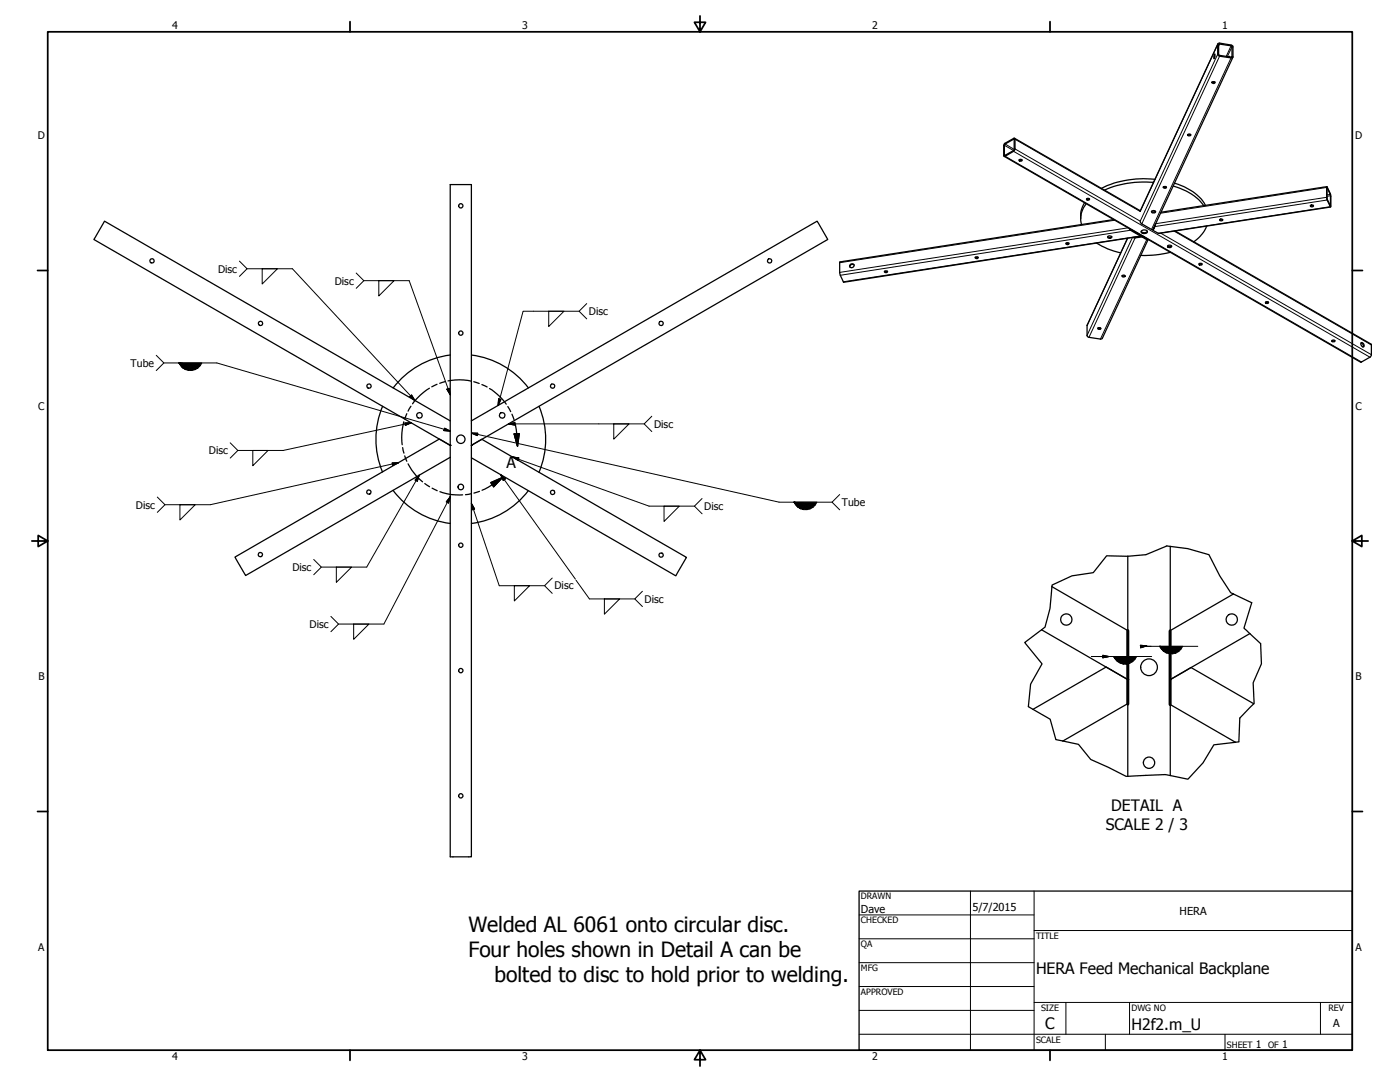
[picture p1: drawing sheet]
<svg xmlns="http://www.w3.org/2000/svg" width="559mm" height="432mm" viewBox="0 0 559 432" stroke-linecap="round" stroke-linejoin="round" font-family="sans-serif">
<!-- layer: Visible (ANSI) -->
<g fill="none" stroke="#000" stroke-width=".51">
<path d="M483.8 32.8h1.1M483.9 32.7a.56 .56 0 0 1 .7-.2 .56 .56 0 0 1 .3 .6 .56 .56 0 0 1-.7 .3 .56 .56 0 0 1-.3-.7zM484.9 21.5v1l-.3 .9-.1-.9zM490.4 22.7l.2-.3 .1 .3M401 57.3l3.7-2.2 .4 .3-.1 4.5-.4 .5-3.8 2-.2-4.5zM401.1 57.6l3.5-2.1 .2 .1-.1 4.3-3.7 2.1zM474 53.8a.61 .61 0 0 1 .7-.3 .61 .61 0 0 1 .5 .6l-.7 .1zM474.1 53.7h1.1M406.8 63.8h1.1M406.8 63.8a.54 .54 0 0 1 .7-.3 .54 .54 0 0 1 .3 .7l-.7 .1zM433.7 79.4h1.1M433.7 79.4a.55 .55 0 0 1 .7-.3 .55 .55 0 0 1 .3 .7l-.7 .1z"/>
<path d="M460.4 72.8a39.9 39.9 0 0 0-19.6 3.1M461 71.6a39 39 0 0 0-21.4 3.6M464.3 74.7a.61 .61 0 0 1 .7-.3 .61 .61 0 0 1 .5 .6l-.7 .1zM464.4 74.6h1.1M468.2 74.2a21.6 21.6 0 0 1 12.3 7.9M468.8 73.1a19.8 19.8 0 0 1 12.3 8.9M529.7 75.1v4.3M41.7 88.3l138 79.7v9.7l-142.2-82.1zM425.5 97l.6 .3 .6-.3M425.5 97a.54 .54 0 0 1 .8-.2 .54 .54 0 0 1 .2 .7h-.9zM432.9 80.9l-1.4 3.4-.1 3M433.6 81.3a9 9 0 0 0-1.9 8.3"/>
<path d="M437.7 97a28.1 28.1 0 0 0 9.6 3.9M442.2 94.4a1.15 1.15 0 0 0 1.5 0M442.2 94.4a.97 .97 0 0 1 1.5 .3 .81 .81 0 0 1-.9 .5 .81 .81 0 0 1-.6-.8zM450.7 91.2l.5 .7 4 2.3 .5-.1M451.1 91.4l4.2 2.5M455.1 88.4l.6 .9 3.9 2.3 .6-.1M455.1 84.2v.1M455.5 92.3a1.63 1.63 0 0 0 2.5 0M455.7 92.1a1.44 1.44 0 0 1 2.3 .5 1.3 1.3 0 0 1-1.4 .7 1.3 1.3 0 0 1-1.1-1zM455.8 94.6l-2.7 .3-.8-.2M455.8 94.2h-.2M457.8 95.3l-2-1.1v.4l1.9 1h.6"/>
<path d="M459.6 84.3a1.15 1.15 0 0 0 1.6 0M459.6 84.4a.87 .87 0 0 1 .9-.4 .87 .87 0 0 1 .7 .7 .99 .99 0 0 1-1.6-.3zM460.2 91.9l2.5 1.3M461.2 89.4l-1 2.5 .9-2.2M466 98.2a1.15 1.15 0 0 0 1.6 0M466.1 98a.9 .9 0 0 1 1.5 .5 .83 .83 0 0 1-.9 .3 .83 .83 0 0 1-.6-.8zM481.6 90.2a14.8 14.8 0 0 1-5.1 6.3M486.9 87.6h1.1M486.9 87.6a.64 .64 0 0 1 .7-.3 .64 .64 0 0 1 .4 .6 .63 .63 0 0 1-.7 .3 .63 .63 0 0 1-.4-.6zM523 82.1a.64 .64 0 0 1 .7-.3 .64 .64 0 0 1 .5 .6l-.6 .2zM523 82h1.2M339.5 105.5a.85 .85 0 0 1 1.1-.1 .85 .85 0 0 1 .2 1.1 .85 .85 0 0 1-1.1 .3l-.6-.6z"/>
<path d="M340.9 105.8a1 1 0 0 0-1.1-.2 1 1 0 0 0-.6 1M353.1 108.3h1.1M353.1 108.3a.64 .64 0 0 1 .6-.3 .64 .64 0 0 1 .5 .6 .61 .61 0 0 1-.7 .3 .61 .61 0 0 1-.4-.6zM389.3 102.7h1.1M389.3 102.6a.6 .6 0 0 1 .7-.2 .6 .6 0 0 1 .4 .6 .59 .59 0 0 1-.7 .2 .59 .59 0 0 1-.4-.6zM447.9 110l.5 .2 .6-.2M447.9 109.9a.57 .57 0 0 1 .8-.2 .57 .57 0 0 1 .2 .7 .57 .57 0 0 1-.7 .2 .57 .57 0 0 1-.3-.7zM467.1 100.7a41.8 41.8 0 0 1-11.8 1.2M478.6 105.3h1.1M478.6 105.3a.68 .68 0 0 1 .7-.3 .68 .68 0 0 1 .5 .6 .66 .66 0 0 1-.7 .3 .66 .66 0 0 1-.5-.6zM438.2 130.9h1.1M438.3 130.9h1a.51 .51 0 0 1-.5 .5 .51 .51 0 0 1-.5-.5z"/>
<path d="M505.1 120.6h1.2M505.1 120.6a.56 .56 0 0 1 .8-.3 .56 .56 0 0 1 .3 .7h-.9zM531.6 135.9h1.2M531.6 135.9a.59 .59 0 0 1 .8-.3 .59 .59 0 0 1 .3 .7h-1zM543.2 136.9a1.24 1.24 0 0 1 .9 1.5M543.3 136.8a.93 .93 0 0 1 1 .5 .93 .93 0 0 1-.2 1.1 1.23 1.23 0 0 1-.8-1.6zM179.7 141.7a33.9 33.9 0 0 0-22.8 13.1M188.2 141.7a33.9 33.9 0 0 1 22.7 13.1M152.7 162.2a33.9 33.9 0 0 0 0 26.1M179.7 168v-94.3h8.5v104M179.7 177.7v4.8M179.7 177.7l-4.3-2.5-81.6 47.1 4.2 7.4 81.7-47.2"/>
<path d="M188.2 168l137.9-79.7 4.3 7.3-142.2 82.1M188.2 177.7l4.1-2.4 81.7 47.1-4.3 7.4-81.5-47.1zM215.2 162.2a33.9 33.9 0 0 1-.1 26.3M156.9 195.7a33.9 33.9 0 0 0 22.8 13.2M179.7 182.5v159.4h8.5v-159.2M210.9 195.8a33.9 33.9 0 0 1-22.7 13.1M467.1 218.1v33.6M450.2 222v29.7l-30.3-17.6M492.3 237l-25.2 14.7v19.5l31.8-18.3M415.7 251.3l34.5 19.9v-19.5M441.5 266.2l-29.2 16.9M443.6 267.4l6.6 3.8v9.6"/>
<path d="M450.2 280.8v29M450.2 280.8l-26 14.9M467.1 281.2v28.3M467.1 281.2l26 15M500.4 280.9l-25-14.5-8.3 4.8v10"/>
<circle cx="183.9" cy="82.1" r=".86"/>
<circle cx="60.7" cy="104.1" r=".86"/>
<circle cx="307.2" cy="104.1" r=".86"/>
<circle cx="104" cy="129.1" r=".86"/>
<circle cx="183.9" cy="132.9" r=".86"/>
<circle cx="263.9" cy="129.1" r=".86"/>
<circle cx="147.3" cy="154.1" r=".86"/>
<circle cx="220.6" cy="154.1" r=".86"/>
<circle cx="167.4" cy="165.8" r="1.11"/>
<circle cx="183.9" cy="175.3" r="1.68"/>
<circle cx="200.4" cy="165.8" r="1.11"/>
<circle cx="147.2" cy="196.4" r=".86"/>
<circle cx="183.9" cy="194.3" r="1.11"/>
<circle cx="220.6" cy="196.5" r=".86"/>
<circle cx="183.9" cy="217.6" r=".86"/>
<circle cx="103.9" cy="221.3" r=".86"/>
<circle cx="263.9" cy="221.5" r=".86"/>
<circle cx="425.6" cy="247.2" r="2.25"/>
<circle cx="491.6" cy="247.2" r="2.25"/>
<circle cx="183.9" cy="267.6" r=".86"/>
<circle cx="458.6" cy="266.3" r="3.3"/>
<circle cx="183.9" cy="317.6" r=".86"/>
<circle cx="458.6" cy="304.4" r="2.25"/>
</g>
<!-- layer: Visible Narrow (ANSI) -->
<g fill="none" stroke="#000" stroke-width=".4">
<path d="M486 17.8l-30.9 66.6-50-28.8M486.8 17.6l-.4 .8M491.4 18.3l-1.9 4.2M491.7 18.7l-1.8 3.8M484.7 32.6l-.1 .4M486 21.7l-30.9 66.6-50-28.9M486.8 22.4l-31.1 66.9M491.4 23.1l-31.8 68.5M491.7 22.5v.2M400.9 58l3.7 2.1M401.2 57.5l3.6 2.1M404.6 55.6l.2 .1"/>
<path d="M475 53.5l-.1 .3M400.9 61.8l.3 .2M401.2 62.4l142.2 82.1M404.6 60.4l142.2 82.2M465.3 74.5l-.2 .3M529.5 74.8l-66.3 10.3M529.5 78.7l-68.2 10.6M529.7 79.8l-68.8 10.6M529.7 74.9v.1M531 77.6l-1.3 .2M531.1 78.1l-1.4 .3M444.9 87.9l-109.7 16.9"/>
<path d="M450.1 95.1l-16.2 34.8M450.2 90.9l-115 17.8M451.2 91.9l-115.8 18M452 94.8l-18.1 39.1M453.1 94.9l-18.4 39.7M455 93.7h.1M455.2 94.2l-118.6 18.3M457.7 95.6l-18.5 39.7M460.3 91.3l.1 .1M460.8 84.1l-.2 .5M463.4 93.1l84 48.4M468.7 92.3l78.7 45.4"/>
<path d="M530.9 82h.2M531 82.5l-68.7 10.6M448.8 109.9l-.1 .3"/>
</g>
<path d="M486.1 17.5l-31 66.7M486.2 17.4l.6-.2 5.2 1.1 .1 4.5-.7 .3-5.1-.9-.3-.4zM486.5 17.6l5.1 .8 .1 4.3-5.2-.7zM492.1 22.8l-31.9 68.7M404.9 55.2l50.3 28.9M400.7 62.4l142.4 82.1 4-2.3 .3-.4-.2-4.5-78.1-45.1M529.6 74.5l1.5 3.2v4.9l-1.5-3.2zM529.6 74.5l-66.2 10.2M529.7 75.1v-.2l1.4 3v4.3l-1.4-2.8M444.5 87.6l-109.3 16.9v4.5l1.5 3.6 118.8-18.4M450 95.1l-16 34.6-.1 4.3 .5 .6 4.8 .7 .8-.3 18.3-39.4M531.1 82.6l-68.4 10.6" fill="none" stroke="#000" stroke-width=".51"/>
<g fill="#000">
<circle cx="456.1" cy="94.3" r=".19"/>
<circle cx="456.4" cy="94.6" r=".19"/>
</g>
<!-- layer: Visible (ANSI) -->
<g fill="#000">
<circle cx="179.7" cy="177.7" r=".25"/>
<circle cx="188.2" cy="177.7" r=".25"/>
<circle cx="450.2" cy="271.2" r=".25"/>
<circle cx="467.1" cy="271.2" r=".25"/>
</g>
<!-- layer: Break Line (ANSI) -->
<path d="M419.9 233.5l8-3.7 8.5-1.3 5.3-6.7a71.4 71.4 0 0 0 15.7-.4l8.3-3.5 8.4 1 8.4 2.5 4.4 8.4 4.3 6.7 8.4 4-3.1 10.2 6.7 6.2 .3 8-3.3 7.6 .4 8.2-5.7 5.9-.4 9.4-10 1.2-4.3 7.2-6 6.6a34.9 34.9 0 0 0-16.8-1.6l-7.9 .4-7.2-3.6-6.9-3.1-4.9-6-9.1-2-2.2-8.1-8.7-5 .9-9 4.5-8.1-6.9-8.5 8.1-6.1a50 50 0 0 0 2.8-16.8z" fill="none" stroke="#000" stroke-width=".51"/>
<!-- layer: Detail Boundary (ANSI) -->
<g fill="none" stroke="#000" stroke-width=".51">
<path d="M171.4 154.9l-3.7 2.8-3 3.5M174.4 153.4l-2.1 1M177.7 152.3l-2.2 .7M178.8 152l4.6-.4 4.6 .5M189.1 152.3l2.2 .7M192.3 153.5l2.1 .9M195.4 155.1l3.7 2.8 3 3.4M160.7 178.6l.5 2.2M161.2 168.3l-.8 4.6 .1 4.6M162.4 165.1l-.9 2.2M164 162.1l-1.1 2M202.7 162.2l1.1 2.1"/>
<path d="M204.3 165.3l.9 2.1M205.2 173.2l2.1-.2-.7 5.1zM205.5 168.5l.6 2.9 .5 6.7M161.5 181.9l.9 2.2M162.9 185.1l2.5 3.9 3.3 3.3M169.5 193l1.9 1.2M172.5 194.8l2 1M175.6 196.2l4.4 1.2 4.7 .1M188 197l-2.2 .4M191.4 196.1l-2.2 .7M195.9 192.6l4.6-2-3.5 3.6zM200.5 190.6a32.1 32.1 0 0 1-8.1 5"/>
</g>
<path d="M205.2 173.2l1.4 4.9zM205.2 173.2l2.1-.2-.7 5.1zM200.5 190.6l-3.5 3.6zM195.9 192.6l4.6-2-3.5 3.6z" fill="#000" stroke="#000" stroke-width=".51"/>
<!-- layer: Border (ANSI) -->
<g fill="none" stroke="#000" stroke-width=".7">
<path d="M19 12.7h520.8v406.4h-520.8zM139.7 8.6v4.1M279.4 6.3v6.4l-2.2-3.8h4.4l-2.2 3.8M419.1 8.6v4.1M15 107.9h4M539.8 107.9h4M12.7 215.9h6.3l-3.8-2.2v4.4l3.8-2.2M539.8 215.9l3.8 2.2v-4.4l-3.8 2.2h6.3M15 323.8h4M539.8 323.8h4M139.7 419.1v4.1M279.4 419.1l2.2 3.8h-4.4l2.2-3.8v6.3"/>
<path d="M419.1 419.1v4.1"/>
</g>
<!-- layer: Title (ANSI) -->
<g fill="none" stroke="#000" stroke-width=".4">
<path d="M387.3 355.6v63.5M412.7 355.6v63.5M342.9 365.1h69.8M342.9 374.6h69.8M412.7 371.3h127.1M342.9 384.2h69.8M342.9 393.7h69.8M342.9 412.7h196.9M342.9 403.2h69.8M412.7 400h127.1M425.4 400v12.7M441.2 412.7v6.4"/>
<path d="M450.8 400v12.7M488.9 412.7v6.4M527 400v12.7"/>
</g>
<path d="M342.9 355.6h196.9v63.5h-196.9z" fill="none" stroke="#000" stroke-width=".51"/>
<!-- layer: Sketch Geometry (ANSI) -->
<path d="M450.2 251.7v29.3M467 251.8v29.4" fill="none" stroke="#000" stroke-width="1.2"/>
<!-- layer: Symbol (ANSI) -->
<g fill="none" stroke="#000" stroke-width=".4">
<path d="M95.6 104.2l3 3.1-3 3M98.6 107.3h18.1l48.9 52.5M104.6 107.3h6.1l-6.1 6zM142.2 109l3 3-3 3.1M145.2 112h18.1l16.4 45.5M151.2 112h6.1l-6.1 6.1zM219 124.2h6.1l-6.1 6.1zM231.1 124.2h-22.3l-10 37.6M234.2 121.2l-3.1 3 3.1 3.1M62.4 141.8l3 3-3 3.1M65.4 144.8h21.2l93.1 27.2M163.6 158.3l.7-.7 1.3 2.2z"/>
<path d="M178.4 155.3l.9-.3 .4 2.5zM199 159.2l1 .2-1.2 2.4zM91.9 176.7l3 3.1-3 3M100.9 179.8h6.1l-6.1 6.1zM161.6 168.8l2.5-.1-2.3 1zM164.1 168.7l-51.1 11.1h-18.1M177.5 170.9l2.2 1.1-2.5-.2zM188.2 172.8l2.5 .1-.2 1zM188.2 172.8l122.8 27.6h21.1M202.9 169.2l2.5-.5v1zM202.9 169.2h54.2M245 169.2h6.1l-6.1 6.1z"/>
<path d="M260.2 166.1l-3.1 3.1 3.1 3M62.8 198.4l3 3-3 3.1M156.5 184.7h2.6l-2.4 1zM159.1 184.7l-75.2 16.7h-18.1M167.3 189.6l-.7 2.4-.9-.4zM167.3 189.6l-20.9 36.7h-18.1M179.7 198.2l-.7 2.5-.9-.4zM179.7 198.2l-26.5 50.8h-18.1M199.8 189.4l1.9 1.7-.8 .7zM199.8 189.4l29.9 41.7M204.6 182.4l2.5 .4-.3 .9zM204.6 182.4l54.5 19.6h18.1"/>
<path d="M280.2 198.9l-3 3.1 3 3M335.2 197.4l-3.1 3 3.1 3.1M71.8 201.4h6.1l-6.1 6.1zM188.2 200.9l1.2 2.2-.9 .4zM188.2 200.9l11.1 32.8h18.1M265 202h6.1l-6.1 6.1zM125.2 223.3l3.1 3-3.1 3.1M134.2 226.3h6.1l-6.1 6.1zM205.3 233.7h6.1l-6.1 6.1zM220.4 230.7l-3 3 3 3.1M229.9 231.6l5.4 7.4h18.1M241.2 239h6.1l-6.1 6.1z"/>
<path d="M256.4 236l-3 3 3 3.1M132.1 246l3 3-3 3.1M141.2 249h6.1l-6.1 6.1zM455.2 257.5l2.5 .2-2.4 .8zM456.9 257.9h21.2M457.7 257.7l-2.5 .3 4.2-.1M438.5 262h21.2M440.2 261.5l2.5 .5-2.5 .5zM440.2 262h-4.6h5.4"/>
</g>
<g fill="#000" stroke="#000" stroke-width=".4">
<path d="M71.4 144.8l1.6 2.1zM71.4 144.8l2.7 2.7-1.1-.6zM71.4 144.8l4 3-1.3-.3zM71.4 144.8l5.2 3h-1.2zM71.4 144.8l6.5 2.7-1.3 .3zM71.4 144.8l7.6 2.1-1.1 .6zM71.4 144.8l8.5 1.1-.9 1zM71.4 144.8h9.2l-.7 1.1zM163.6 158.3l2 1.5zM163.6 158.3l.7-.7 1.3 2.2zM178.4 155.3l1.3 2.2zM178.4 155.3l.9-.3 .4 2.5z"/>
<path d="M199 159.2l-.2 2.6zM199 159.2l1 .2-1.2 2.4zM161.8 169.7l2.3-1zM161.6 168.8l2.5-.1-2.3 1zM177.2 171.8l2.5 .2zM177.5 170.9l2.2 1.1-2.5-.2zM188.2 172.8l2.5 .1zM188.2 172.8l2.5 .1-.2 1zM202.9 169.2l2.5-.5zM202.9 169.2l2.5-.5v1zM156.7 185.7l2.4-1zM156.5 184.7h2.6l-2.4 1z"/>
<path d="M167.3 189.6l-.7 2.4zM167.3 189.6l-.7 2.4-.9-.4zM199.8 189.4l1.9 1.7zM199.8 189.4l1.9 1.7-.8 .7zM204.6 182.4l2.5 .4zM204.6 182.4l2.5 .4-.3 .9zM179.7 198.2l-.7 2.5zM179.7 198.2l-.7 2.5-.9-.4zM188.2 200.9l1.2 2.2zM188.2 200.9l1.2 2.2-.9 .4zM316.9 200.4l1.6 2zM316.9 200.4l2.7 2.7-1.1-.7z"/>
<path d="M316.9 200.4l4 3-1.3-.3zM316.9 200.4l5.2 3h-1.2zM316.9 200.4l6.5 2.7-1.3 .3zM316.9 200.4l7.6 2-1.1 .7zM316.9 200.4l8.5 1.1-.9 .9zM316.9 200.4h9.2l-.7 1.1zM455.3 258.5l2.4-.8zM455.2 257.5l2.5 .2-2.4 .8zM462.9 257.9l1.6 2.1zM462.9 257.9l2.7 2.7-1.1-.6zM462.9 257.9l4 3-1.3-.3zM462.9 257.9l5.2 3h-1.2z"/>
<path d="M462.9 257.9l6.5 2.7-1.3 .3zM462.9 257.9l7.6 2.1-1.1 .6zM462.9 257.9l8.5 1.1-.9 1zM462.9 257.9h9.2l-.7 1.1zM440.2 262.5l2.5-.5zM440.2 261.5l2.5 .5-2.5 .5zM444.6 262l1.5 2zM444.6 262l2.6 2.7-1.1-.7zM444.6 262l3.8 3-1.2-.3zM444.6 262l5.2 3h-1.4zM444.6 262l6.4 2.7-1.2 .3zM444.6 262l7.5 2-1.1 .7z"/>
<path d="M444.6 262l8.4 1.1-.9 .9zM444.6 262h9.1l-.7 1.1z"/>
</g>
<g font-size="8.4">
<text x="186.9" y="371.9">Welded AL 6061 onto circular disc.</text>
<text x="186.9" y="381.9">Four holes shown in Detail A can be</text>
<text x="197.4" y="391.9">bolted to disc to hold prior to welding.</text>
</g>
<g font-size="6.3">
<text x="202.1" y="186.8">A</text>
<text x="443.5" y="323.5">DETAIL A</text>
<text x="441.3" y="331.1">SCALE 2 / 3</text>
<text x="413.5" y="388.6">HERA Feed Mechanical Backplane</text>
<text x="417.2" y="410.6">C</text>
<text x="451.6" y="411.1">H2f2.m_U</text>
</g>
<g font-size="4.4">
<text x="343.7" y="364.3">Dave</text>
<text x="388.1" y="363.7">5/7/2015</text>
<text x="470.9" y="365.1">HERA</text>
<text x="532.1" y="409.9">A</text>
</g>
<g font-size="4.2">
<text x="68.7" y="11.7">4</text>
<text x="208.4" y="11.7">3</text>
<text x="348.1" y="11.7">2</text>
<text x="487.8" y="11.7">1</text>
<text x="15.1" y="55.5">D</text>
<text x="540.9" y="55.5">D</text>
<text x="87.1" y="108.8">Disc</text>
<text x="133.6" y="113.5">Disc</text>
<text x="235.1" y="125.7">Disc</text>
<text x="52.1" y="146.4">Tube</text>
<text x="15.2" y="163.4">C</text>
<text x="541" y="163.4">C</text>
<text x="261" y="170.7">Disc</text>
<text x="83.4" y="181.2">Disc</text>
<text x="54.2" y="202.9">Disc</text>
<text x="281.1" y="203.5">Disc</text>
<text x="336" y="201.9">Tube</text>
<text x="116.7" y="227.8">Disc</text>
<text x="221.4" y="235.2">Disc</text>
<text x="257.3" y="240.5">Disc</text>
<text x="123.6" y="250.6">Disc</text>
<text x="15.3" y="271.4">B</text>
<text x="541.1" y="271.4">B</text>
<text x="15.2" y="379.3">A</text>
<text x="541" y="379.3">A</text>
<text x="501.3" y="418.3">1</text>
<text x="511.8" y="418.3">1</text>
<text x="68.7" y="423.2">4</text>
<text x="208.4" y="423.2">3</text>
<text x="348.1" y="423.2">2</text>
<text x="487.8" y="423.2">1</text>
</g>
<g font-size="3.5">
<text x="343.7" y="358.9">DRAWN</text>
<text x="343.7" y="368.5">CHECKED</text>
<text x="413.5" y="374.6">TITLE</text>
<text x="343.7" y="378">QA</text>
<text x="343.7" y="387.5">MFG</text>
<text x="343.7" y="397.1">APPROVED</text>
<text x="415.5" y="403.4">SIZE</text>
<text x="451.6" y="403.4">DWG NO</text>
<text x="530.3" y="403.4">REV</text>
<text x="413.5" y="416.1">SCALE</text>
<text x="489.7" y="418.3">SHEET</text>
<text x="506.2" y="418.3">OF</text>
</g>
</svg>
